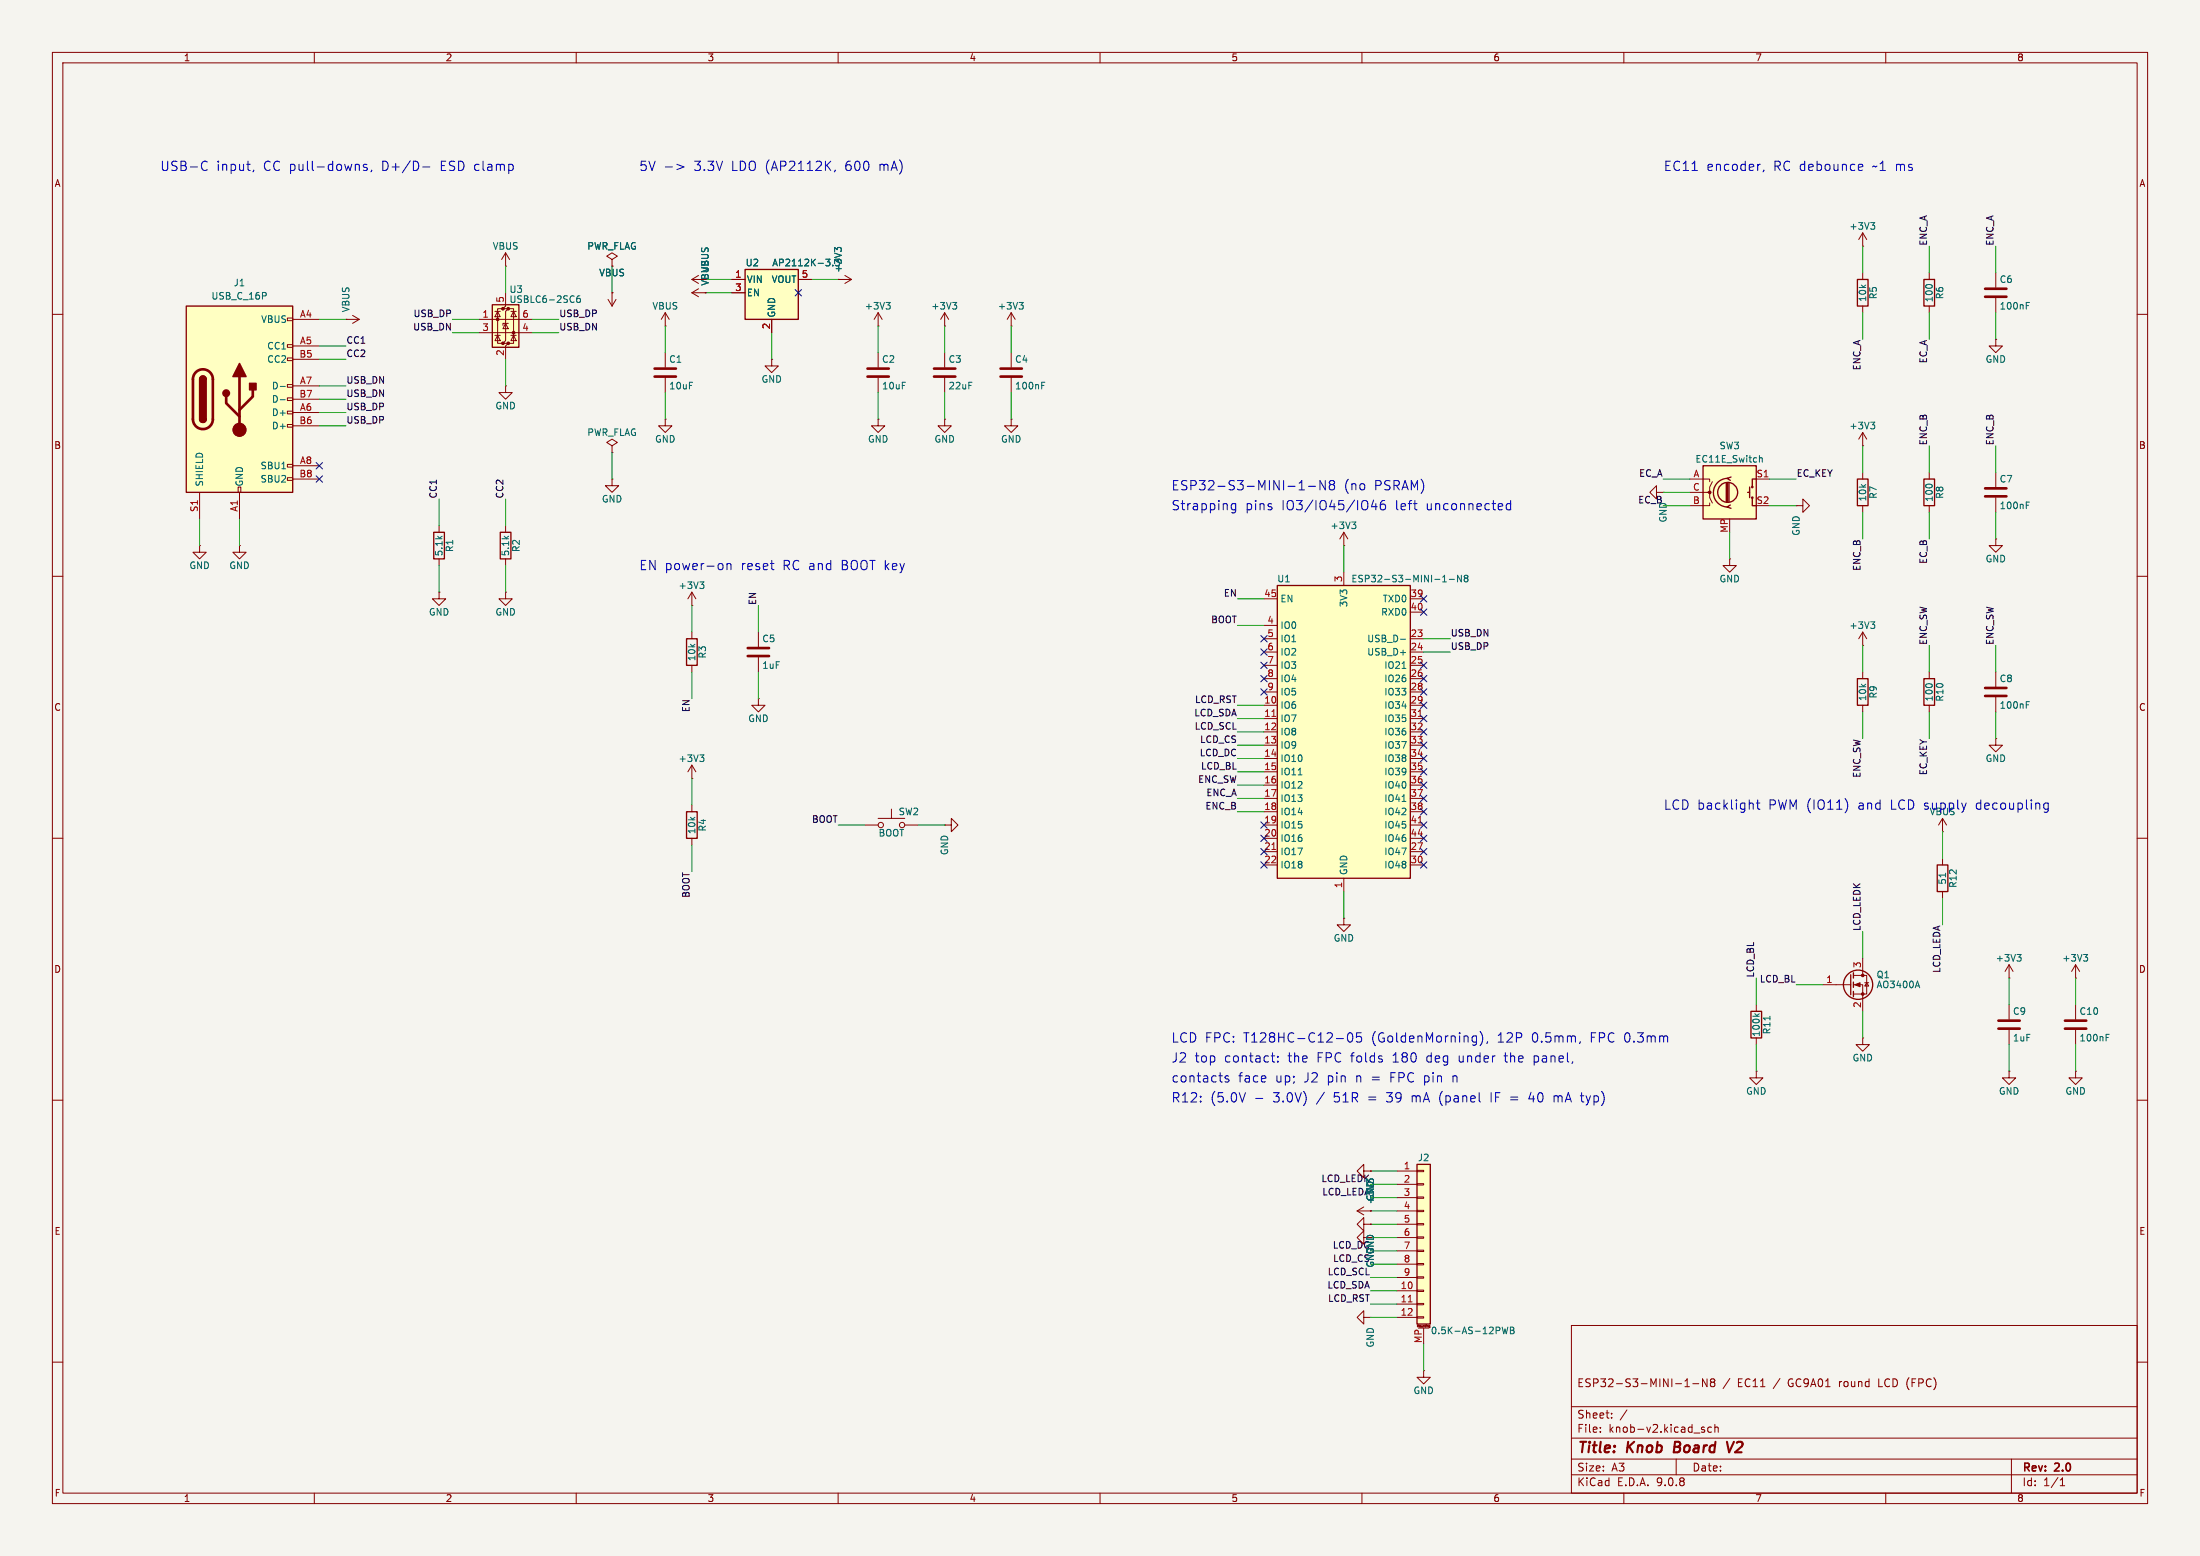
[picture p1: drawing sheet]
<svg xmlns="http://www.w3.org/2000/svg" width="420mm" height="297mm" viewBox="0 0 420 297" stroke-linecap="round" stroke-linejoin="round" font-family="sans-serif">
<path d="M0 0h420v297h-420z" fill="#f5f4ef" stroke="#f5f4ef" stroke-width=".19"/>
<g fill="none" stroke="#840000" stroke-width=".19">
<path d="M10 10h400v277h-400zM12 12h396v273h-396zM60 10v2M110 10v2M160 10v2M210 10v2M260 10v2M310 10v2M360 10v2M10 60h2M127 67.3v2.8M127 72.1v2.8"/>
<path d="M147.3 68.6v1.3h1.3l-1.3 1.2-1.3-1.2h1.3M147.3 68.6h.1M167.6 67.3v2.8M167.6 72.1v2.8M408 60h2M127 80v1.3h1.3l-1.3 1.3-1.3-1.3h1.3M127 80h.1M167.6 80v1.3h1.3l-1.3 1.3-1.2-1.3h1.2M167.6 80h.1M10 110h2M408 110h2M10 160h2"/>
<path d="M408 160h2M10 210h2M408 210h2M300 253h108v32h-108zM10 260h2M300 278.5h108M300 274.5h108M300 268.5h108M305.5 273.2v.2M305.5 272.5v.1M307.7 270.5v.2M307.7 269.8v.1"/>
<path d="M310.6 269.1l-1.3 1.9M320 278.5v3M321.7 264.7h.8M321.7 263.6l.4-.4v1.5M323.2 264.1h1.1M324.9 272.8l.5 .2v.1v.2l-.5 .1M324.9 272.5h.5M325.9 263.2v1.5l-.9-1.5v1.5M326.7 272.5l-.4-.1-.3 .3 .2 .6h.5M326.8 263.8l-.3-.3 .3-.3 .4 .1 .2 .2-.3 .3M326.8 263.8l-.3 .3 .1 .4 .2 .2 .4-.1 .2-.2-.1-.4-.2-.2M326.8 263.8h.3"/>
<path d="M327.4 272.5l.2-.1 .3 .1 .1 .9M327.4 271.9v1.5M330.2 263.1l-1.3 1.9M384 278.5v6.5M408 260h2M60 285v2M110 285v2M160 285v2M210 285v2M260 285v2M300 281.5h108M310 285v2"/>
<path d="M360 285v2M393.3 283.6h.9M393.3 282.5l.4-.4v1.5"/>
</g>
<path d="M319.8 275.2l-.3 2h.8M329.7 275.2l.4 2 .9-2" fill="none" stroke="#840000" stroke-width=".4"/>
<path d="M125 70.4h4M125 71.9h4M165.6 70.4h4.1M165.6 71.9h4.1" fill="none" stroke="#840000" stroke-width=".51"/>
<path d="M142.2 51.4h10.2v9.6h-10.2z" fill="#ffffc2"/>
<path d="M142.2 51.4h10.2v9.6h-10.2zM95.5 101.6h2v5.1h-2zM131.1 121.9h2v5.1h-2zM354.6 129.5h2v5.1h-2zM367.3 129.5h2v5.1h-2z" fill="none" stroke="#840000" stroke-width=".25"/>
<g fill="none" stroke="#840000" stroke-width=".19">
<path d="M127 59.7l-.8 1.3M127 59.7l.8 1.3M127 59.7v2.5M132.1 53.3h2.5M132.1 55.9h2.5M132.1 55.9l1.2 .7M132.1 53.3l1.2 .8M133.3 55.1l-1.2 .8M133.3 52.6l-1.2 .7M134.6 55.9h.1M139.7 53.3h2.5M139.7 55.9h2.5"/>
<path d="M152.4 53.3h2.5M160 53.3h.1M160 53.3h2.6M161.3 52.6l1.3 .7M162.6 53.3l-1.3 .8M167.6 59.7l-.7 1.3M167.6 59.7l.8 1.3M167.6 59.7v2.5M180.3 59.7l-.7 1.3M180.3 59.7l.8 1.3M180.3 59.7v2.5M127 62.2h.1"/>
<path d="M147.3 61v2.5M167.6 62.2h.1M180.3 62.2h.1M180.3 67.3v2.8M180.3 72.1v2.8M342.9 96.5h1.3v-1.2l1.2 1.2-1.2 1.3v-1.3M342.9 96.5h.1M83.8 113v1.3h1.3l-1.3 1.3-1.3-1.3h1.3M83.8 113h.1M96.5 113v1.3h1.3l-1.3 1.3-1.3-1.3h1.3M96.5 113h.1M96.5 100.3v1.3"/>
<path d="M96.5 106.7v1.3M132.1 115.6h.1M132.1 113v2.6M132.1 113l-.8 1.3M132.1 113l.7 1.3M330.2 106.7v1.3h1.3l-1.3 1.2-1.3-1.2h1.3M330.2 106.7h.1M132.1 120.7v1.2M132.1 127v1.3M144.8 133.4v1.2h1.2l-1.2 1.3-1.3-1.3h1.3M144.8 133.4h.1M144.8 120.7v2.7"/>
<path d="M144.8 125.5v2.8M355.6 123.2h.1M355.6 120.7v2.5M355.6 128.3v1.2M355.6 134.6v1.3M355.6 120.7l-.8 1.2M355.6 120.7l.8 1.2M368.3 128.3v1.2M368.3 134.6v1.3M381 128.3v2.8M381 133.1v2.8M132.1 148.6h.1"/>
<path d="M132.1 146.1l-.8 1.2M132.1 146.1l.7 1.2M132.1 146.1v2.5M381 141v1.2h1.3l-1.3 1.3-1.3-1.3h1.3M381 141h.1M396.2 191.8v2.8M396.2 196.6v2.8"/>
</g>
<g fill="none" stroke="#006464" stroke-width=".19">
<path d="M157.7 49.5h.7l-.4 .5M158.4 50.1v.5M159 50.6v.1M159.8 47.7l-.5-.5v.8M159.8 47.5l.3-.3h.3l.2 .3M169.2 57.7h.7l-.4 .5M169.7 58.2l.2 .3v.3l-.2 .2M181.9 57.7h.7l-.4 .5M182.4 58.2l.2 .3v.3l-.2 .2M133.6 111.1h.8l-.4 .5M134.1 111.6l.3 .2v.3l-.3 .2M357.1 118.7h.8l-.4 .5"/>
<path d="M357.7 119.2l.2 .2v.3l-.2 .3M386.8 134.5h.4M386.8 133.9h.6M133.6 144.1h.8l-.4 .5M134.1 144.6l.3 .2v.3l-.3 .3M402.1 198h.4M402.1 197.4h.6"/>
</g>
<path d="M178.3 70.4h4.1M178.3 71.9h4.1M142.7 123.7h4.1M142.7 125.2h4.1M379 131.3h4M379 132.8h4M394.2 194.8h4.1M394.2 196.3h4.1" fill="none" stroke="#840000" stroke-width=".51"/>
<path d="M270.5 222.2h2.5v30.5h-2.5z" fill="#ffffc2"/>
<path d="M270.5 222.2h2.5v30.5h-2.5z" fill="none" stroke="#840000" stroke-width=".25"/>
<g fill="none" stroke="#840000" stroke-width=".19">
<path d="M256.5 175.3v1.2h1.3l-1.3 1.3-1.2-1.3h1.2M256.5 175.3h.1M259.1 231.1h2.5M259.1 231.1l1.2 .8M260.3 233.7v-1.3l-1.2 1.3 1.2 1.2v-1.2h1.3M260.3 223.5v-1.3l-1.2 1.3 1.2 1.3v-1.3h1.3M260.3 236.2v-1.3l-1.2 1.3 1.2 1.3v-1.3h1.3M260.3 230.4l-1.2 .7M261.6 231.1h.1M261.6 233.7h.1M261.6 223.5h.1M266.7 223.5h3.8"/>
<path d="M266.7 226.1h3.8M266.7 228.6h3.8M266.7 231.1h3.8M266.7 233.7h3.8M266.7 236.2h3.8M266.7 238.8h3.8M270.5 223.4h1.3v.2h-1.3zM270.5 225.9h1.3v.3h-1.3zM270.5 228.5h1.3v.2h-1.3zM270.5 231h1.3v.3h-1.3zM270.5 233.6h1.3v.2h-1.3zM270.5 236.1h1.3v.2h-1.3z"/>
<path d="M270.5 238.6h1.3v.3h-1.3zM266.7 241.3h3.8M266.7 243.8h3.8M266.7 246.4h3.8M266.7 248.9h3.8M266.7 251.5h3.8M270.5 241.2h1.3v.2h-1.3zM270.5 243.7h1.3v.3h-1.3zM270.5 246.3h1.3v.2h-1.3zM270.5 248.8h1.3v.2h-1.3zM270.5 251.3h1.3v.3h-1.3zM270.8 253.5h2"/>
<path d="M271.8 253.5v3"/>
</g>
<path d="M268.8 248.5h.8" fill="none" stroke="#a90000" stroke-width=".19"/>
<path d="M262.2 239.7l-1.3 .7h1.3M261.7 240.9l.4 .1v.5l-.2 .2M286.8 253.3l.3 1.3 .2-.9 .3 .9 .3-1.3M288.3 253.3h.5l.2 .3-.2 .3 .2 .1 .1 .3-.3 .3h-.5zM288.3 253.9h.5" fill="none" stroke="#006464" stroke-width=".19"/>
<path d="M243.8 111.8h25.4v55.8h-25.4z" fill="#ffffc2"/>
<path d="M354.6 53.3h2v5.1h-2zM367.3 53.3h2v5.1h-2zM354.6 91.4h2v5.1h-2zM367.3 91.4h2v5.1h-2zM243.8 111.8h25.4v55.8h-25.4z" fill="none" stroke="#840000" stroke-width=".25"/>
<g fill="none" stroke="#840000" stroke-width=".19">
<path d="M355.6 47h.1M355.6 44.5v2.5M355.6 52.1v1.2M355.6 58.4v1.3M355.6 44.5l-.8 1.2M355.6 44.5l.8 1.2M368.3 52.1v1.2M368.3 58.4v1.3M381 52.1v2.8M381 56.9v2.8M381 64.8v1.2h1.3l-1.3 1.3-1.3-1.3h1.3M381 64.8h.1"/>
<path d="M193 80v1.3h1.3l-1.3 1.3-1.2-1.3h1.2M193 80h.1M316.2 94v-1.3l-1.2 1.3 1.2 1.3v-1.3h1.3M317.5 94h.1M355.6 85.1h.1M355.6 82.6l-.8 1.2M355.6 82.6l.8 1.2M355.6 82.6v2.5M355.6 90.2v1.2M355.6 96.5v1.3M368.3 90.2v1.2M368.3 96.5v1.3"/>
<path d="M381 90.2v2.8M381 95v2.8M241.3 114.3h2.5M241.3 119.4h2.5M256.5 104.1h.1M256.5 101.6v2.5M256.5 109.2v2.6M256.5 101.6l-.7 1.3M256.5 101.6l.8 1.3M269.2 114.3h2.6M269.2 116.8h2.6M381 102.9v1.2h1.3l-1.3 1.3-1.3-1.3h1.3"/>
<path d="M381 102.9h.1M241.3 121.9h2.5M241.3 124.5h2.5M241.3 127h2.5M241.3 129.5h2.5M241.3 132.1h2.5M241.3 134.6h2.5M241.3 137.2h2.5M241.3 139.7h2.5M269.2 121.9h2.6M269.2 124.5h2.6M269.2 127h2.6"/>
<path d="M269.2 129.5h2.6M269.2 132.1h2.6M269.2 134.6h2.6M269.2 137.2h2.6M269.2 139.7h2.6M241.3 142.2h2.5M241.3 144.8h2.5M241.3 147.3h2.5M241.3 149.9h2.5M241.3 152.4h2.5M241.3 154.9h2.5M241.3 157.5h2.5"/>
<path d="M269.2 142.2h2.6M269.2 144.8h2.6M269.2 147.3h2.6M269.2 149.9h2.6M269.2 152.4h2.6M269.2 154.9h2.6M269.2 157.5h2.6M241.3 160h2.5M241.3 162.6h2.5M241.3 165.1h2.5M256.5 167.6v2.6M269.2 160h2.6"/>
<path d="M269.2 162.6h2.6M269.2 165.1h2.6M355.6 198.1v1.3h1.3l-1.3 1.3-1.3-1.3h1.3M355.6 198.1h.1M260.3 251.5v-1.3l-1.2 1.3 1.2 1.2v-1.2h1.3M261.6 251.5h.1M271.8 261.6v1.3h1.2l-1.2 1.3-1.3-1.3h1.3M271.8 261.6h.1"/>
</g>
<path d="M242.8 136.7h.7M270.8 136.7h.7M270.8 157.1h.7M242.8 162.1h.7" fill="none" stroke="#a90000" stroke-width=".19"/>
<g fill="none" stroke="#006464" stroke-width=".19">
<path d="M357.1 42.5h.8l-.4 .5M357.7 43l.2 .2v.3l-.2 .3M386.8 58.3h.4M386.8 57.7h.6M258.1 99.6h.7l-.4 .5M357.1 80.6h.8l-.4 .5M357.7 81.1l.2 .2v.3l-.2 .3M386.8 96.4h.4M386.8 95.8h.6M258.6 100.1l.2 .3v.3l-.2 .2M275.4 111.1h.7M275.4 110.2l.4-.4v1.3"/>
<path d="M276.7 110.6h.9M279 109.8v1.3l-.7-1.3v1.3M279.8 110.3l-.3 .3 .1 .3 .2 .2 .3-.1 .1-.2v-.2l-.2-.3M279.8 110.3l-.3-.2 .3-.3h.2l.2 .2-.2 .3M279.8 110.3h.2M267.4 122h.9M267.7 127.6h.7M247.8 147.9h.8M267.7 153h.7"/>
</g>
<path d="M379 55.1h4M379 56.6h4M379 93.2h4M379 94.7h4" fill="none" stroke="#840000" stroke-width=".51"/>
<path d="M325.1 88.9h10.2v10.2h-10.2z" fill="#ffffc2"/>
<g fill="none" stroke="#840000" stroke-width=".25">
<path d="M325.1 88.9h10.2v10.2h-10.2zM329.6 92.2v3.6M329.8 91.3a2.73 2.73 0 0 0-2.7 2.7 2.73 2.73 0 0 0 2.7 2.8M329.8 92.2v3.6M330.1 92.2v3.6M330.3 96.4l-.6 .4 .8 .2M330.5 91.1l-.8 .2 .6 .4M333.6 94h.4M334 93v2M334.5 95v1.5h.8M335.3 91.4h-.8v1.6M82.8 101.6h2v5.1h-2z"/>
<path d="M131.1 154.9h2v5.1h-2zM369.8 165.1h2.1v5.1h-2.1zM334.3 193h2v5.1h-2z"/>
<circle cx="329.8" cy="94" r="1.9"/>
<circle cx="334.5" cy="95" r=".13"/>
<circle cx="334.5" cy="93" r=".13"/>
</g>
<g fill="none" stroke="#840000" stroke-width=".19">
<path d="M96.5 50.8h.1M96.5 48.3l-.7 1.2M96.5 48.3l.8 1.2M96.5 48.3v2.5M193 59.7l-.7 1.3M193 59.7l.8 1.3M193 59.7v2.5M96.5 73.7v1.2h1.3l-1.3 1.3-1.3-1.3h1.3M96.5 73.7h.1M193 62.2h.1M193 67.3v2.8M193 72.1v2.8"/>
<path d="M180.3 80v1.3h1.3l-1.3 1.3-1.2-1.3h1.2M180.3 80h.1M322.6 91.4h3.8v.5M322.6 94h3.8v1l.5 1M326.4 96v.5h-3.8M326.9 91.9l-.5 1.1v1h-.5M335.3 91.4h2.5M83.8 100.3v1.3M83.8 106.7v1.3M132.1 153.7v1.2M165.1 157.5h2.5M167.6 156.2h5.1"/>
<path d="M170.2 154.4v1.8M172.7 157.5h2.6M132.1 160v1.3M370.8 163.8v1.3M370.8 170.2v1.3M335.3 191.8v1.2M335.3 198.1v1.3"/>
<circle cx="168.1" cy="157.5" r=".51"/>
<circle cx="172.2" cy="157.5" r=".51"/>
</g>
<circle cx="326.4" cy="94" r=".25" fill="#840000" stroke="#840000" stroke-width=".19"/>
<path d="M194.6 57.7h.7l-.4 .5M195.1 58.2l.2 .3v.3l-.2 .2M198.9 73.6h.4M198.9 73h.6M335.9 86.9v1.3M335.9 87.5l.2-.1h.3v.8M371.4 166.7v.7M335 193.5l.5 .5M335.9 193.5l-.5 .4M337.9 194v.7" fill="none" stroke="#006464" stroke-width=".19"/>
<path d="M191 70.4h4.1M191 71.9h4.1" fill="none" stroke="#840000" stroke-width=".51"/>
<path d="M35.6 58.4h20.3v35.6h-20.3z" fill="#ffffc2"/>
<g fill="none" stroke="#840000" stroke-width=".19">
<path d="M116.8 49.5l1.1-.6-1.1-.6-1 .6 1 .6v1.3M116.8 50.8h.1M54.9 60.7h1v.5h-1zM54.9 65.8h1v.5h-1zM54.9 68.3h1v.5h-1zM54.9 73.4h1v.5h-1zM54.9 75.9h1v.6h-1zM54.9 78.5h1v.5h-1zM55.9 61h5.1M55.9 66h5.1M55.9 68.6h5.1M55.9 73.7h5.1"/>
<path d="M55.9 76.2h5.1M55.9 78.7h5.1M66 61h.1M66 61h2.6M67.3 60.2l1.3 .8M68.6 61l-1.3 .7M38.1 94v5.1M45.5 93h.5v1h-.5zM45.7 94v5.1M54.9 81h1v.5h-1zM54.9 88.6h1v.6h-1zM54.9 91.2h1v.5h-1z"/>
<path d="M55.9 81.3h5.1M55.9 88.9h5.1M55.9 91.4h5.1M180.3 157.5h1.3v-1.3l1.3 1.3-1.3 1.3v-1.3M180.3 157.5h.1M383.5 191.8v2.8M383.5 196.6v2.8M383.5 204.5v1.2h1.3l-1.3 1.3-1.2-1.3h1.2M383.5 204.5h.1"/>
</g>
<path d="M35.6 58.4h20.3v35.6h-20.3zM38.1 72.4a.64 .64 0 0 1 .6-.6 .64 .64 0 0 1 .7 .6M38.1 80a.64 .64 0 0 0 .6 .6 .64 .64 0 0 0 .7-.6" fill="none" stroke="#840000" stroke-width=".25"/>
<path d="M37.4 71.1a1.9 1.9 0 0 1 2.1-.5 1.9 1.9 0 0 1 1.1 1.8v7.6a1.91 1.91 0 0 1-1.9 1.9 1.91 1.91 0 0 1-1.9-1.9v-7.8l.2-.6zM43.2 75.7v1.3l2.5 2.5M45.7 71.9v10.1M48.3 74.4v1.3l-2.6 2.5M381.5 194.8h4.1M381.5 196.3h4.1" fill="none" stroke="#840000" stroke-width=".51"/>
<g fill="#840000" stroke="#840000" stroke-width=".25">
<path d="M38.1 72.4h1.3v7.6h-1.3z"/>
<path d="M38.3 71.9a.64 .64 0 0 1 .7-.1 .64 .64 0 0 1 .4 .6h-1.3z"/>
<path d="M38.1 80h1.3a.64 .64 0 0 1-.7 .6 .64 .64 0 0 1-.6-.6z"/>
<path d="M45.7 69.3l1.3 2.6h-2.6z"/>
<path d="M47.6 73.2h1.3v1.2h-1.3z"/>
<circle cx="43.2" cy="75.1" r=".63"/>
</g>
<circle cx="45.7" cy="82" r="1.27" fill="#840000" stroke="#840000" stroke-width=".19"/>
<path d="M53.5 73.8h1M53.5 76.3h1" fill="none" stroke="#006464" stroke-width=".19"/>
<path d="M94 58.2h5.1v8.1h-5.1z" fill="#ffffc2"/>
<g fill="#840000" stroke="#840000" stroke-width=".19">
<path d="M354.1 188l1-.4v.7z"/>
<circle cx="95" cy="61" r=".25"/>
<circle cx="96" cy="58.9" r=".25"/>
<circle cx="96" cy="65.5" r=".25"/>
<circle cx="97" cy="58.9" r=".25"/>
<circle cx="97" cy="65.5" r=".25"/>
<circle cx="98" cy="63.5" r=".25"/>
<circle cx="355.6" cy="186.2" r=".25"/>
<circle cx="355.6" cy="189.7" r=".25"/>
</g>
<g fill="none" stroke="#840000" stroke-width=".19">
<path d="M94.5 59.4h1M95 59.4l.5 1.1h-1zM96 58.9h-1v6.6h1M96.5 55.9v2.5l-.5 .5h1l-.5 .5v5.6l-.5 .5h1l-.5 .5v2.6M97 58.9h1v6.6h-1M97.5 59.4h1.1M98 59.4l.6 1.1h-1.1zM116.1 57.2l.7 1.2M116.8 55.9h.1M116.8 50.8h.1M116.8 55.9v2.5M117.6 57.2l-.8 1.2"/>
<path d="M134.6 55.9h.1M139.7 53.3h2.5M139.7 55.9h2.5M152.4 53.3h2.5M160 53.3h.1M91.4 61h10.2M91.4 63.5h10.2M94.5 64h1M95 64l.5 1h-1zM96.5 61.7l.5 1h-1zM97 61.7h-1v.4M97.5 64h1.1"/>
<path d="M98 64l.6 1h-1.1zM147.3 61v2.5M116.8 91.4v1.3h1.3l-1.3 1.3-1.2-1.3h1.2M116.8 91.4h.1M116.8 85.1l1.1-.6-1.1-.7-1 .7 1 .6v1.3M116.8 86.4h.1M38.1 104.1v1.3h1.3l-1.3 1.3-1.3-1.3h1.3M38.1 104.1h.1M45.7 104.1v1.3h1.3l-1.3 1.3-1.3-1.3h1.3M45.7 104.1h.1M370.8 158.8h.1M370.8 156.2l-.7 1.3"/>
<path d="M370.8 156.2l.8 1.3M370.8 156.2v2.6M348 188h5.3M353.8 186.2h2.6v3.5h-2.6M353.8 188h1.8v5M355.6 182.9v3.3M356 187.6h.7M356.4 187.6l.3 .6h-.7zM383.5 186.7h.1M383.5 184.2l-.7 1.2M383.5 184.2l.8 1.2M383.5 184.2v2.5"/>
<path d="M396.2 186.7h.1M396.2 184.2l-.7 1.2M396.2 184.2l.8 1.2M396.2 184.2v2.5M335.3 204.5v1.2h1.2l-1.2 1.3-1.3-1.3h1.3M335.3 204.5h.1M396.2 204.5v1.2h1.3l-1.3 1.3-1.2-1.3h1.2M396.2 204.5h.1M261.6 231.1h.1M261.6 233.7h.1M261.6 223.5h.1"/>
</g>
<g fill="none" stroke="#840000" stroke-width=".25">
<path d="M94 58.2h5.1v8.1h-5.1zM353.3 186.1v3.8M353.8 185.7v1M353.8 187.5v1M353.8 189.2v1"/>
<circle cx="354.7" cy="188" r="2.79"/>
</g>
<g fill="none" stroke="#006464" stroke-width=".19">
<path d="M110.7 56.5h-.4a.86 .86 0 0 0 0 1.2l.5-.1v-.4l-.2-.3-.4 .1-.1 .2M157.7 49.5h.7l-.4 .5M158.4 50.1v.5M159 50.6v.1M159.8 47.7l-.5-.5v.8M159.8 47.5l.3-.3h.3l.2 .3M366.1 187.3l.4 1.2M385.1 182.2h.7l-.4 .5M385.6 182.7l.2 .2v.3l-.2 .3M397.8 182.2h.7l-.4 .5M398.3 182.7l.2 .2v.3l-.2 .3M262.2 239.7l-1.3 .7h1.3"/>
<path d="M261.7 240.9l.4 .1v.5l-.2 .2"/>
</g>
<g fill="none" stroke="#009600" stroke-width=".19">
<path d="M96.5 50.8v5.1M116.8 50.8v5.1M134.6 55.9h5.1M134.6 53.3h5.1M154.9 53.3h5.1M355.6 47v5.1M355.6 59.7v5.1M368.3 47v5.1M368.3 59.7v5.1M381 47v5.1M381 59.7v5.1M61 76.2h5"/>
<path d="M61 73.7h5M61 68.6h5M61 78.7h5M61 66h5M61 61h5M86.4 61h5M86.4 63.5h5M96.5 68.6v5.1M101.6 61h5.1M101.6 63.5h5.1M127 62.2v5.1M127 74.9v5.1"/>
<path d="M147.3 63.5v5.1M167.6 62.2v5.1M167.6 74.9v5.1M180.3 62.2v5.1M180.3 74.9v5.1M193 62.2v5.1M193 74.9v5.1M38.1 99.1v5M45.7 99.1v5M61 81.3h5M83.8 95.3v5M96.5 95.3v5"/>
<path d="M116.8 86.4v5M317.5 96.5h5.1M317.5 91.4h5.1M317.5 94h5.1M337.8 96.5h5.1M337.8 91.4h5.1M355.6 85.1v5.1M355.6 97.8v5.1M368.3 85.1v5.1M368.3 97.8v5.1M381 85.1v5.1M381 97.8v5.1"/>
<path d="M83.8 108v5M96.5 108v5M132.1 115.6v5.1M144.8 115.6v5.1M236.2 119.4h5.1M236.2 114.3h5.1M256.5 104.1v5.1M330.2 101.6v5.1M132.1 128.3v5.1M144.8 128.3v5.1M236.2 134.6h5.1M236.2 137.2h5.1"/>
<path d="M236.2 139.7h5.1M271.8 124.5h5.1M271.8 121.9h5.1M355.6 123.2v5.1M355.6 135.9v5.1M368.3 123.2v5.1M368.3 135.9v5.1M381 123.2v5.1M381 135.9v5.1M132.1 148.6v5.1M160 157.5h5.1M175.3 157.5h5"/>
<path d="M236.2 149.9h5.1M236.2 142.2h5.1M236.2 144.8h5.1M236.2 147.3h5.1M236.2 152.4h5.1M236.2 154.9h5.1M370.8 158.8v5M132.1 161.3v5.1M256.5 170.2v5.1M355.6 177.8v5.1M370.8 171.5v5M335.3 186.7v5.1"/>
<path d="M335.3 199.4v5.1M342.9 188h5.1M355.6 193v5.1M383.5 186.7v5.1M383.5 199.4v5.1M396.2 186.7v5.1M396.2 199.4v5.1M261.6 238.8h5.1M261.6 233.7h5.1M261.6 223.5h5.1M261.6 226.1h5.1M261.6 231.1h5.1"/>
<path d="M261.6 236.2h5.1M261.6 228.6h5.1M261.6 241.3h5.1M261.6 251.5h5.1M261.6 243.8h5.1M261.6 246.4h5.1M261.6 248.9h5.1M271.8 256.5v5.1"/>
</g>
<g fill="none" stroke="#000084" stroke-width=".19">
<path d="M151.8 55.3l1.2 1.2M153 55.3l-1.2 1.2M60.4 88.3l1.2 1.2M60.4 90.8l1.2 1.2M61.6 88.3l-1.2 1.2M61.6 90.8l-1.2 1.2M271.2 116.2l1.2 1.2M271.2 113.7l1.2 1.2M272.4 116.2l-1.2 1.2M272.4 113.7l-1.2 1.2M240.7 121.3l1.2 1.2M240.7 131.5l1.2 1.2"/>
<path d="M240.7 128.9l1.2 1.2M240.7 126.4l1.2 1.2M240.7 123.9l1.2 1.2M241.9 121.3l-1.2 1.2M241.9 131.5l-1.2 1.2M241.9 128.9l-1.2 1.2M241.9 126.4l-1.2 1.2M241.9 123.9l-1.2 1.2M271.2 131.5l1.2 1.2M271.2 136.6l1.2 1.2M271.2 134l1.2 1.2M271.2 139.1l1.2 1.2"/>
<path d="M271.2 128.9l1.2 1.2M271.2 126.4l1.2 1.2M272.4 131.5l-1.2 1.2M272.4 136.6l-1.2 1.2M272.4 134l-1.2 1.2M272.4 139.1l-1.2 1.2M272.4 128.9l-1.2 1.2M272.4 126.4l-1.2 1.2M240.7 159.4l1.2 1.2M240.7 156.9l1.2 1.2M241.9 159.4l-1.2 1.2M241.9 156.9l-1.2 1.2"/>
<path d="M271.2 141.6l1.2 1.2M271.2 159.4l1.2 1.2M271.2 156.9l1.2 1.2M271.2 154.3l1.2 1.2M271.2 151.8l1.2 1.2M271.2 149.3l1.2 1.2M271.2 146.7l1.2 1.2M271.2 144.2l1.2 1.2M272.4 141.6l-1.2 1.2M272.4 159.4l-1.2 1.2M272.4 156.9l-1.2 1.2M272.4 154.3l-1.2 1.2"/>
<path d="M272.4 151.8l-1.2 1.2M272.4 149.3l-1.2 1.2M272.4 146.7l-1.2 1.2M272.4 144.2l-1.2 1.2M240.7 164.5l1.2 1.2M240.7 162l1.2 1.2M241.9 162l-1.2 1.2M241.9 164.5l-1.2 1.2M271.2 164.5l1.2 1.2M271.2 162l1.2 1.2M272.4 164.5l-1.2 1.2M272.4 162l-1.2 1.2"/>
</g>
<g fill="none" stroke="#0000c2" stroke-width=".19">
<path d="M38.8 30.9l.4-.1 .4 .1M39.6 32.4l-.4 .1h-.4M48.4 32.5l-.1 .3M68.3 31.4l.3 .2v.9M70 31.4h-.4l-.2 .2v.3l.6 .1v.5h-.6M71 32.5l-.2 .3M80.7 31.9h1.4M129.2 31.4l1.4 .5-1.4 .5M159.4 32.5l-.1 .3M335.9 31.4h.2M336.7 32.5l-.1 .3M355 31.4h.5l.1 .4-.8 .2"/>
<path d="M355.5 32.5h-.5M235.9 96.1v1.5l-.3 .3-.5-.1M235.9 96.2l-.5-.1-.3 .4v.5l.1 .2h.7M248 93.5h1M248 92.2l.5-.5v1.8M249.8 92.8h1.3M253 91.7v1.8l-1-1.8v1.8M254.1 92.5l-.3 .3v.4l.3 .3 .5-.1 .2-.2-.1-.5-.3-.2M254.1 92.5l-.3-.4 .3-.4h.3l.4 .4-.4 .4M254.1 92.5h.3M262.2 95.5l-.4 1.2h1.1M262.7 96.1v1.2"/>
<path d="M264.3 95.5a.7 .7 0 0 0-.8 .8v.7l.2 .2 .5 .1 .2-.2 .1-.5-.2-.3-.5-.1-.3 .4M288.4 96.2l-.5-.1-.4 .4v.5l.2 .2h.7M288.4 95.5v1.8M137.9 107.6l.1 .3v.5l-.1 .3M138.8 107.7l.2-.1h.5v1.1M138.8 107.6v1.1M147.1 107.6h.7M147.6 108.7h.2M334.4 153.3l.3 .2v1M335.3 153.3h.7M335.5 152.7v1.5l.1 .2 .4 .1M352.6 152.9l.1 .7-.1 1"/>
<path d="M390.2 154.3l.3 .2 .5-.1M391 153.4l-.5-.1-.3 .1M391 153.3v1.4l-.3 .4-.5-.1M255.1 198.2h1.4M257.5 197.2l.3-.1a1.11 1.11 0 0 1 0 1.8h-.1a1.18 1.18 0 0 1-.2-1.7zM259.9 197.1h-.9l-.1 .9 .3-.2 .6 .1 .1 .3v.5l-.3 .2h-.4l-.3-.2M281.7 197.7l.2 .1M281.9 197.7v1.5l-.2 .2M281.9 198.8l-.2 .1M282.5 196.9a2.04 2.04 0 0 1 0 2.7M284 198.8l-.2 .4M301.7 198.8l-.2 .4"/>
<path d="M234.5 205.4l-.4-.1-.2 .3v.3l.6 .1v.4h-.6M237.8 208.6l-.6 1.7M239.7 209.7h1.4M242.7 201.5h.6M243 202.6l.3 .1M243.9 202.6v.1M243.9 201.6v.2M296.7 209.2v1.1M296.9 209.2l-.2 .1"/>
</g>
<g font-size="2.8" fill="#840000">
<text x="301" y="277.9">Title:</text>
<text x="310.6" y="277.9">Knob</text>
<text x="320.4" y="277.9">Board</text>
<text x="331.4" y="277.9">V2</text>
</g>
<g font-size="2.5" fill="#0000c2">
<text x="30.5" y="32.8">USB-C</text>
<text x="41.2" y="32.8">input,</text>
<text x="50.2" y="32.8">CC pull-downs,</text>
<text x="73" y="32.8">D+/D-</text>
<text x="84.2" y="32.8">ESD clamp</text>
<text x="121.9" y="32.8">5V -&gt;</text>
<text x="132.5" y="32.8">3.3V</text>
<text x="139.7" y="32.8">LDO (AP2112K,</text>
<text x="161.5" y="32.8">600</text>
<text x="168.1" y="32.8">mA)</text>
<text x="317.5" y="32.8">EC11</text>
<text x="325.7" y="32.8">encoder,</text>
<text x="338.5" y="32.8">RC debounce</text>
<text x="357.6" y="32.8">~1 ms</text>
<text x="223.5" y="93.7">ESP32-S3-MINI-1-N8</text>
<text x="256.5" y="93.7">(no</text>
<text x="262.3" y="93.7">PSRAM)</text>
<text x="223.5" y="97.5">Strapping</text>
<text x="237.7" y="97.5">pins</text>
<text x="244.6" y="97.5">IO3/IO45/IO46</text>
<text x="266.4" y="97.5">left</text>
<text x="272.4" y="97.5">unconnected</text>
<text x="121.9" y="109">EN power-on</text>
<text x="141.4" y="109">reset</text>
<text x="149.5" y="109">RC and</text>
<text x="160.8" y="109">BOOT key</text>
<text x="317.5" y="154.7">LCD backlight</text>
<text x="337.6" y="154.7">PWM (IO11)</text>
<text x="354.8" y="154.7">and</text>
<text x="361.1" y="154.7">LCD supply</text>
<text x="377.6" y="154.7">decoupling</text>
<text x="223.5" y="202.9">J2</text>
<text x="223.5" y="199.1">LCD FPC:</text>
<text x="228" y="202.9">top</text>
<text x="233.7" y="202.9">contact:</text>
<text x="237.4" y="199.1">T128HC-C12-05</text>
<text x="245.9" y="202.9">the</text>
<text x="251.5" y="202.9">FPC folds</text>
<text x="261.8" y="199.1">(GoldenMorning),</text>
<text x="266.1" y="202.9">180</text>
<text x="272.7" y="202.9">deg</text>
<text x="278.9" y="202.9">under</text>
<text x="286" y="199.1">12P</text>
<text x="287.8" y="202.9">the</text>
<text x="292.6" y="199.1">0.5mm,</text>
<text x="293.4" y="202.9">panel,</text>
<text x="303.9" y="199.1">FPC 0.3mm</text>
<text x="223.5" y="206.8">contacts</text>
<text x="236.3" y="206.8">face</text>
<text x="243.5" y="206.8">up;</text>
<text x="249" y="206.8">J2</text>
<text x="253.5" y="206.8">pin</text>
<text x="259" y="206.8">n =</text>
<text x="265.7" y="206.8">FPC pin</text>
<text x="277.8" y="206.8">n</text>
<text x="223.5" y="210.6">R12:</text>
<text x="231" y="210.6">(5.0V</text>
<text x="243" y="210.6">3.0V)</text>
<text x="251.4" y="210.6">/</text>
<text x="254.8" y="210.6">51R</text>
<text x="261.4" y="210.6">=</text>
<text x="265" y="210.6">39</text>
<text x="269.9" y="210.6">mA (panel</text>
<text x="285.2" y="210.6">IF =</text>
<text x="292.6" y="210.6">40</text>
<text x="297.5" y="210.6">mA typ)</text>
</g>
<g font-size="2.1" fill="#840000">
<text x="301" y="265">ESP32-S3-MINI-1-N8</text>
<text x="331.7" y="265">EC11</text>
<text x="338.7" y="265">/</text>
<text x="341.6" y="265">GC9A01</text>
<text x="351.5" y="265">round</text>
<text x="359.1" y="265">LCD (FPC)</text>
<text x="301" y="273.7">File:</text>
<text x="301" y="271">Sheet:</text>
<text x="307.1" y="273.7">knob-v2.kicad_sch</text>
<text x="301" y="281.1">Size:</text>
<text x="307.6" y="281.1">A3</text>
<text x="323" y="281.1">Date:</text>
<text x="386" y="281.3">Rev:</text>
<text x="392.4" y="281.3">2.0</text>
<text x="301" y="283.9">KiCad</text>
<text x="308.7" y="283.9">E.D.A.</text>
<text x="316.3" y="283.9">9.0.8</text>
<text x="386" y="283.9">Id:</text>
<text x="390.1" y="283.9">1/1</text>
</g>
<g font-size="1.8" fill="#840000">
<text x="35" y="11.9">1</text>
<text x="85" y="11.9">2</text>
<text x="135" y="11.9">3</text>
<text x="185" y="11.9">4</text>
<text x="235" y="11.9">5</text>
<text x="285" y="11.9">6</text>
<text x="335" y="11.9">7</text>
<text x="385" y="11.9">8</text>
<text x="10.3" y="35.9">A</text>
<text x="408.3" y="35.9">A</text>
<text x="10.3" y="85.9">B</text>
<text x="408.2" y="85.9">B</text>
<text x="10.3" y="135.9">C</text>
<text x="408.2" y="135.9">C</text>
<text x="10.3" y="185.9">D</text>
<text x="408.2" y="185.9">D</text>
<text x="10.3" y="235.9">E</text>
<text x="262.5" y="239.5" transform="rotate(-90 262.5 239.5)">GND</text>
<text x="408.3" y="235.9">E</text>
<text x="10.3" y="285.9">F</text>
<text x="35" y="286.9">1</text>
<text x="85" y="286.9">2</text>
<text x="135" y="286.9">3</text>
<text x="185" y="286.9">4</text>
<text x="235" y="286.9">5</text>
<text x="285" y="286.9">6</text>
<text x="335" y="286.9">7</text>
<text x="385" y="286.9">8</text>
<text x="408.3" y="285.9">F</text>
</g>
<g font-size="1.8" fill="#006464">
<text x="94" y="47.9">VBUS</text>
<text x="112" y="47.9">PWR_FLAG</text>
<text x="353" y="44">+3V3</text>
<text x="114.3" y="52.9">VBUS</text>
<text x="135.5" y="52.1" transform="rotate(-90 135.5 52.1)">VBUS</text>
<text x="142.2" y="51">U2</text>
<text x="147.3" y="51">AP2112K-3.3</text>
<text x="160.9" y="52.2" transform="rotate(-90 160.9 52.2)">+3V3</text>
<text x="40.3" y="57.4">USB_C_16P</text>
<text x="44.5" y="54.8">J1</text>
<text x="66.9" y="59.7" transform="rotate(-90 66.9 59.7)">VBUS</text>
<text x="97.2" y="58">USBLC6-2SC6</text>
<text x="97.2" y="56.1">U3</text>
<text x="124.4" y="59.3">VBUS</text>
<text x="135.5" y="54.6" transform="rotate(-90 135.5 54.6)">VBUS</text>
<text x="142.5" y="54.2">VIN</text>
<text x="142.5" y="56.7">EN</text>
<text x="147.2" y="54.2">VOUT</text>
<text x="165" y="59.3">+3V3</text>
<text x="177.7" y="59.3">+3V3</text>
<text x="190.4" y="59.3">+3V3</text>
<text x="356.5" y="57.7" transform="rotate(-90 356.5 57.7)">10k</text>
<text x="358.5" y="57.2" transform="rotate(-90 358.5 57.2)">R5</text>
<text x="369.2" y="57.8" transform="rotate(-90 369.2 57.8)">100</text>
<text x="371.2" y="57.2" transform="rotate(-90 371.2 57.2)">R6</text>
<text x="381.6" y="54.2">C6</text>
<text x="381.6" y="59.3">100nF</text>
<text x="49.8" y="61.8">VBUS</text>
<text x="148.2" y="60.7" transform="rotate(-90 148.2 60.7)">GND</text>
<text x="50.9" y="66.9">CC1</text>
<text x="50.9" y="69.4">CC2</text>
<text x="127.6" y="69.4">C1</text>
<text x="168.3" y="69.4">C2</text>
<text x="181" y="69.4">C3</text>
<text x="193.7" y="69.4">C4</text>
<text x="379" y="69.4">GND</text>
<text x="51.8" y="74.5">D-</text>
<text x="51.8" y="77.1">D-</text>
<text x="127.6" y="74.5">10uF</text>
<text x="145.3" y="73.3">GND</text>
<text x="168.3" y="74.5">10uF</text>
<text x="181" y="74.5">22uF</text>
<text x="193.7" y="74.5">100nF</text>
<text x="51.8" y="79.6">D+</text>
<text x="51.8" y="82.1">D+</text>
<text x="94.5" y="78.3">GND</text>
<text x="112" y="83.4">PWR_FLAG</text>
<text x="353" y="82.1">+3V3</text>
<text x="49.6" y="89.8">SBU1</text>
<text x="125" y="84.7">GND</text>
<text x="165.6" y="84.7">GND</text>
<text x="178.3" y="84.7">GND</text>
<text x="191" y="84.7">GND</text>
<text x="323.6" y="88.5">EC11E_Switch</text>
<text x="328.2" y="86">SW3</text>
<text x="39" y="93" transform="rotate(-90 39 93)">SHIELD</text>
<text x="46.6" y="93" transform="rotate(-90 46.6 93)">GND</text>
<text x="49.6" y="92.3">SBU2</text>
<text x="356.5" y="95.8" transform="rotate(-90 356.5 95.8)">10k</text>
<text x="358.5" y="95.3" transform="rotate(-90 358.5 95.3)">R7</text>
<text x="369.2" y="95.9" transform="rotate(-90 369.2 95.9)">100</text>
<text x="371.2" y="95.3" transform="rotate(-90 371.2 95.3)">R8</text>
<text x="381.6" y="92.3">C7</text>
<text x="114.8" y="96.1">GND</text>
<text x="253.9" y="101.2">+3V3</text>
<text x="381.6" y="97.4">100nF</text>
<text x="84.7" y="106.3" transform="rotate(-90 84.7 106.3)">5.1k</text>
<text x="86.7" y="105.5" transform="rotate(-90 86.7 105.5)">R1</text>
<text x="97.4" y="106.3" transform="rotate(-90 97.4 106.3)">5.1k</text>
<text x="99.4" y="105.5" transform="rotate(-90 99.4 105.5)">R2</text>
<text x="343.8" y="102.4" transform="rotate(-90 343.8 102.4)">GND</text>
<text x="379" y="107.5">GND</text>
<text x="36.1" y="108.8">GND</text>
<text x="43.7" y="108.8">GND</text>
<text x="129.4" y="112.6">+3V3</text>
<text x="243.7" y="111.4">U1</text>
<text x="257.9" y="111.4">ESP32-S3-MINI-1-N8</text>
<text x="328.2" y="111.4">GND</text>
<text x="81.8" y="117.7">GND</text>
<text x="94.5" y="117.7">GND</text>
<text x="244.3" y="115.2">EN</text>
<text x="257.4" y="116" transform="rotate(-90 257.4 116)">3V3</text>
<text x="263.6" y="117.7">RXD0</text>
<text x="263.9" y="115.2">TXD0</text>
<text x="135" y="125.8" transform="rotate(-90 135 125.8)">R3</text>
<text x="145.4" y="122.8">C5</text>
<text x="244.3" y="120.2">IO0</text>
<text x="244.3" y="122.8">IO1</text>
<text x="244.3" y="125.3">IO2</text>
<text x="260.9" y="122.8">USB_D-</text>
<text x="260.9" y="125.3">USB_D+</text>
<text x="353" y="120.2">+3V3</text>
<text x="132.9" y="126.3" transform="rotate(-90 132.9 126.3)">10k</text>
<text x="145.4" y="127.9">1uF</text>
<text x="244.3" y="127.9">IO3</text>
<text x="244.3" y="130.4">IO4</text>
<text x="264.2" y="127.9">IO21</text>
<text x="264.2" y="130.4">IO26</text>
<text x="381.6" y="130.4">C8</text>
<text x="244.3" y="132.9">IO5</text>
<text x="244.3" y="135.5">IO6</text>
<text x="264.2" y="132.9">IO33</text>
<text x="264.2" y="135.5">IO34</text>
<text x="356.5" y="133.9" transform="rotate(-90 356.5 133.9)">10k</text>
<text x="358.5" y="133.4" transform="rotate(-90 358.5 133.4)">R9</text>
<text x="369.2" y="134" transform="rotate(-90 369.2 134)">100</text>
<text x="371.2" y="134" transform="rotate(-90 371.2 134)">R10</text>
<text x="381.6" y="135.5">100nF</text>
<text x="142.7" y="138">GND</text>
<text x="244.3" y="138">IO7</text>
<text x="244.3" y="140.6">IO8</text>
<text x="244.3" y="143.1">IO9</text>
<text x="264.2" y="138">IO35</text>
<text x="264.2" y="140.6">IO36</text>
<text x="264.2" y="143.1">IO37</text>
<text x="129.4" y="145.6">+3V3</text>
<text x="244.3" y="145.6">IO10</text>
<text x="244.3" y="148.2">IO11</text>
<text x="264.2" y="145.6">IO38</text>
<text x="264.2" y="148.2">IO39</text>
<text x="379" y="145.6">GND</text>
<text x="171.5" y="155.8">SW2</text>
<text x="244.3" y="150.7">IO12</text>
<text x="244.3" y="153.3">IO13</text>
<text x="244.3" y="155.8">IO14</text>
<text x="264.2" y="150.7">IO40</text>
<text x="264.2" y="153.3">IO41</text>
<text x="264.2" y="155.8">IO42</text>
<text x="132.9" y="159.3" transform="rotate(-90 132.9 159.3)">10k</text>
<text x="135" y="158.8" transform="rotate(-90 135 158.8)">R4</text>
<text x="167.6" y="159.9">BOOT</text>
<text x="244.3" y="158.3">IO15</text>
<text x="244.3" y="160.9">IO16</text>
<text x="264.2" y="158.3">IO45</text>
<text x="264.2" y="160.9">IO46</text>
<text x="181.2" y="163.3" transform="rotate(-90 181.2 163.3)">GND</text>
<text x="244.3" y="163.4">IO17</text>
<text x="244.3" y="166">IO18</text>
<text x="257.4" y="167.1" transform="rotate(-90 257.4 167.1)">GND</text>
<text x="264.2" y="163.4">IO47</text>
<text x="264.2" y="166">IO48</text>
<text x="371.7" y="169" transform="rotate(-90 371.7 169)">51</text>
<text x="373.7" y="169.6" transform="rotate(-90 373.7 169.6)">R12</text>
<text x="254.5" y="179.9">GND</text>
<text x="380.9" y="183.7">+3V3</text>
<text x="393.6" y="183.7">+3V3</text>
<text x="358.1" y="188.8">AO3400A</text>
<text x="358.1" y="186.9">Q1</text>
<text x="338.2" y="197.5" transform="rotate(-90 338.2 197.5)">R11</text>
<text x="384.2" y="193.9">C9</text>
<text x="396.9" y="193.9">C10</text>
<text x="336.1" y="198" transform="rotate(-90 336.1 198)">100k</text>
<text x="353.6" y="202.8">GND</text>
<text x="384.2" y="199">1uF</text>
<text x="396.9" y="199">100nF</text>
<text x="333.2" y="209.1">GND</text>
<text x="381.5" y="209.1">GND</text>
<text x="394.2" y="209.1">GND</text>
<text x="270.6" y="221.8">J2</text>
<text x="262.5" y="229.4" transform="rotate(-90 262.5 229.4)">GND</text>
<text x="254.4" y="241">LCD_CS</text>
<text x="262.5" y="257.3" transform="rotate(-90 262.5 257.3)">GND</text>
<text x="273.1" y="254.9">0.5K-AS-12PWB</text>
<text x="269.7" y="266.3">GND</text>
</g>
<g font-size="1.8" fill="#0f0f0f">
<text x="368" y="47" transform="rotate(-90 368 47)">ENC_A</text>
<text x="380.7" y="47" transform="rotate(-90 380.7 47)">ENC_A</text>
<text x="66" y="65.7">CC1</text>
<text x="78.8" y="63.2">USB_DN</text>
<text x="78.8" y="60.6">USB_DP</text>
<text x="106.7" y="60.6">USB_DP</text>
<text x="106.7" y="63.2">USB_DN</text>
<text x="66" y="68.2">CC2</text>
<text x="355.3" y="70.8" transform="rotate(-90 355.3 70.8)">ENC_A</text>
<text x="368" y="69.4" transform="rotate(-90 368 69.4)">EC_A</text>
<text x="66" y="73.3">USB_DN</text>
<text x="66" y="75.9">USB_DN</text>
<text x="66" y="80.9">USB_DP</text>
<text x="66" y="78.4">USB_DP</text>
<text x="368" y="85.1" transform="rotate(-90 368 85.1)">ENC_B</text>
<text x="380.7" y="85.1" transform="rotate(-90 380.7 85.1)">ENC_B</text>
<text x="83.5" y="95.2" transform="rotate(-90 83.5 95.2)">CC1</text>
<text x="96.2" y="95.2" transform="rotate(-90 96.2 95.2)">CC2</text>
<text x="312.8" y="91.1">EC_A</text>
<text x="342.9" y="91.1">EC_KEY</text>
<text x="312.6" y="96.2">EC_B</text>
<text x="318.4" y="99.8" transform="rotate(-90 318.4 99.8)">GND</text>
<text x="368" y="107.7" transform="rotate(-90 368 107.7)">EC_B</text>
<text x="233.5" y="114">EN</text>
<text x="355.3" y="109.1" transform="rotate(-90 355.3 109.1)">ENC_B</text>
<text x="144.4" y="115.6" transform="rotate(-90 144.4 115.6)">EN</text>
<text x="231.1" y="119">BOOT</text>
<text x="276.9" y="124.1">USB_DP</text>
<text x="276.9" y="121.6">USB_DN</text>
<text x="368" y="123.2" transform="rotate(-90 368 123.2)">ENC_SW</text>
<text x="380.7" y="123.2" transform="rotate(-90 380.7 123.2)">ENC_SW</text>
<text x="131.7" y="136" transform="rotate(-90 131.7 136)">EN</text>
<text x="227.9" y="136.8">LCD_SDA</text>
<text x="228" y="134.3">LCD_RST</text>
<text x="228" y="139.4">LCD_SCL</text>
<text x="229" y="141.9">LCD_CS</text>
<text x="228.6" y="149.5">ENC_SW</text>
<text x="228.9" y="144.4">LCD_DC</text>
<text x="229.2" y="147">LCD_BL</text>
<text x="355.3" y="148.6" transform="rotate(-90 355.3 148.6)">ENC_SW</text>
<text x="368" y="148.1" transform="rotate(-90 368 148.1)">EC_KEY</text>
<text x="230" y="154.6">ENC_B</text>
<text x="230.2" y="152.1">ENC_A</text>
<text x="154.9" y="157.1">BOOT</text>
<text x="131.7" y="171.5" transform="rotate(-90 131.7 171.5)">BOOT</text>
<text x="355.3" y="177.8" transform="rotate(-90 355.3 177.8)">LCD_LEDK</text>
<text x="370.5" y="185.8" transform="rotate(-90 370.5 185.8)">LCD_LEDA</text>
<text x="334.9" y="186.7" transform="rotate(-90 334.9 186.7)">LCD_BL</text>
<text x="335.9" y="187.6">LCD_BL</text>
<text x="252.2" y="225.7">LCD_LEDK</text>
<text x="252.3" y="228.3">LCD_LEDA</text>
<text x="254.3" y="238.4">LCD_DC</text>
<text x="253.4" y="243.5">LCD_SCL</text>
<text x="253.3" y="246">LCD_SDA</text>
<text x="253.4" y="248.6">LCD_RST</text>
</g>
<g font-size="1.8" fill="#a90000">
<text x="140.3" y="53.1">1</text>
<text x="153" y="53.1">5</text>
<text x="96.3" y="57.9" transform="rotate(-90 96.3 57.9)">5</text>
<text x="140.3" y="55.6">3</text>
<text x="57.2" y="60.7">A4</text>
<text x="57.2" y="65.8">A5</text>
<text x="92" y="60.7">1</text>
<text x="92" y="63.2">3</text>
<text x="99.6" y="60.7">6</text>
<text x="99.6" y="63.2">4</text>
<text x="147.1" y="62.9" transform="rotate(-90 147.1 62.9)">2</text>
<text x="57.1" y="68.3">B5</text>
<text x="96.3" y="68" transform="rotate(-90 96.3 68)">2</text>
<text x="57.1" y="75.9">B7</text>
<text x="57.2" y="73.4">A7</text>
<text x="57.1" y="81">B6</text>
<text x="57.2" y="78.5">A6</text>
<text x="57.2" y="88.6">A8</text>
<text x="57.1" y="91.2">B8</text>
<text x="323.1" y="93.7">C</text>
<text x="323.2" y="91.2">A</text>
<text x="335.2" y="91.2">S1</text>
<text x="37.8" y="97.8" transform="rotate(-90 37.8 97.8)">S1</text>
<text x="45.5" y="97.8" transform="rotate(-90 45.5 97.8)">A1</text>
<text x="323.1" y="96.3">B</text>
<text x="329.9" y="101.8" transform="rotate(-90 329.9 101.8)">MP</text>
<text x="335.2" y="96.3">S2</text>
<text x="256.3" y="111.2" transform="rotate(-90 256.3 111.2)">3</text>
<text x="241.3" y="114">45</text>
<text x="241.9" y="119.1">4</text>
<text x="269.2" y="114">39</text>
<text x="269.2" y="116.6">40</text>
<text x="241.9" y="121.7">5</text>
<text x="241.9" y="124.2">6</text>
<text x="269.2" y="121.7">23</text>
<text x="269.2" y="124.2">24</text>
<text x="241.9" y="126.7">7</text>
<text x="241.9" y="129.3">8</text>
<text x="241.9" y="131.8">9</text>
<text x="269.2" y="126.7">25</text>
<text x="269.2" y="129.3">26</text>
<text x="269.2" y="131.8">28</text>
<text x="241.3" y="134.4">10</text>
<text x="241.3" y="136.9">11</text>
<text x="269.2" y="134.4">29</text>
<text x="269.2" y="136.9">31</text>
<text x="241.3" y="139.4">12</text>
<text x="241.3" y="142">13</text>
<text x="269.2" y="139.4">32</text>
<text x="269.2" y="142">33</text>
<text x="241.3" y="144.5">14</text>
<text x="241.3" y="147.1">15</text>
<text x="241.3" y="149.6">16</text>
<text x="269.2" y="144.5">34</text>
<text x="269.2" y="147.1">35</text>
<text x="269.2" y="149.6">36</text>
<text x="241.3" y="152.1">17</text>
<text x="241.3" y="154.7">18</text>
<text x="269.2" y="152.1">37</text>
<text x="269.2" y="154.7">38</text>
<text x="241.3" y="157.2">19</text>
<text x="241.3" y="159.8">20</text>
<text x="269.2" y="157.2">41</text>
<text x="269.2" y="159.8">44</text>
<text x="241.3" y="162.3">21</text>
<text x="241.3" y="164.8">22</text>
<text x="269.2" y="162.3">27</text>
<text x="269.2" y="164.8">30</text>
<text x="256.3" y="169.6" transform="rotate(-90 256.3 169.6)">1</text>
<text x="355.3" y="184.9" transform="rotate(-90 355.3 184.9)">3</text>
<text x="348.5" y="187.7">1</text>
<text x="355.3" y="192.5" transform="rotate(-90 355.3 192.5)">2</text>
<text x="267.9" y="223.3">1</text>
<text x="267.9" y="225.8">2</text>
<text x="267.9" y="228.3">3</text>
<text x="267.9" y="230.9">4</text>
<text x="267.9" y="233.4">5</text>
<text x="267.9" y="236">6</text>
<text x="267.9" y="238.5">7</text>
<text x="267.9" y="241">8</text>
<text x="267.9" y="243.6">9</text>
<text x="267.3" y="246.1">10</text>
<text x="267.3" y="248.7">11</text>
<text x="267.3" y="251.2">12</text>
<text x="271.5" y="256.5" transform="rotate(-90 271.5 256.5)">MP</text>
</g>
<text font-size="1.8" fill="#0000c2" x="368.3" y="155.8">VBUS</text>
<text font-size=".5" fill="#840000" x="270.4" y="253.4">Mounting</text>
</svg>
